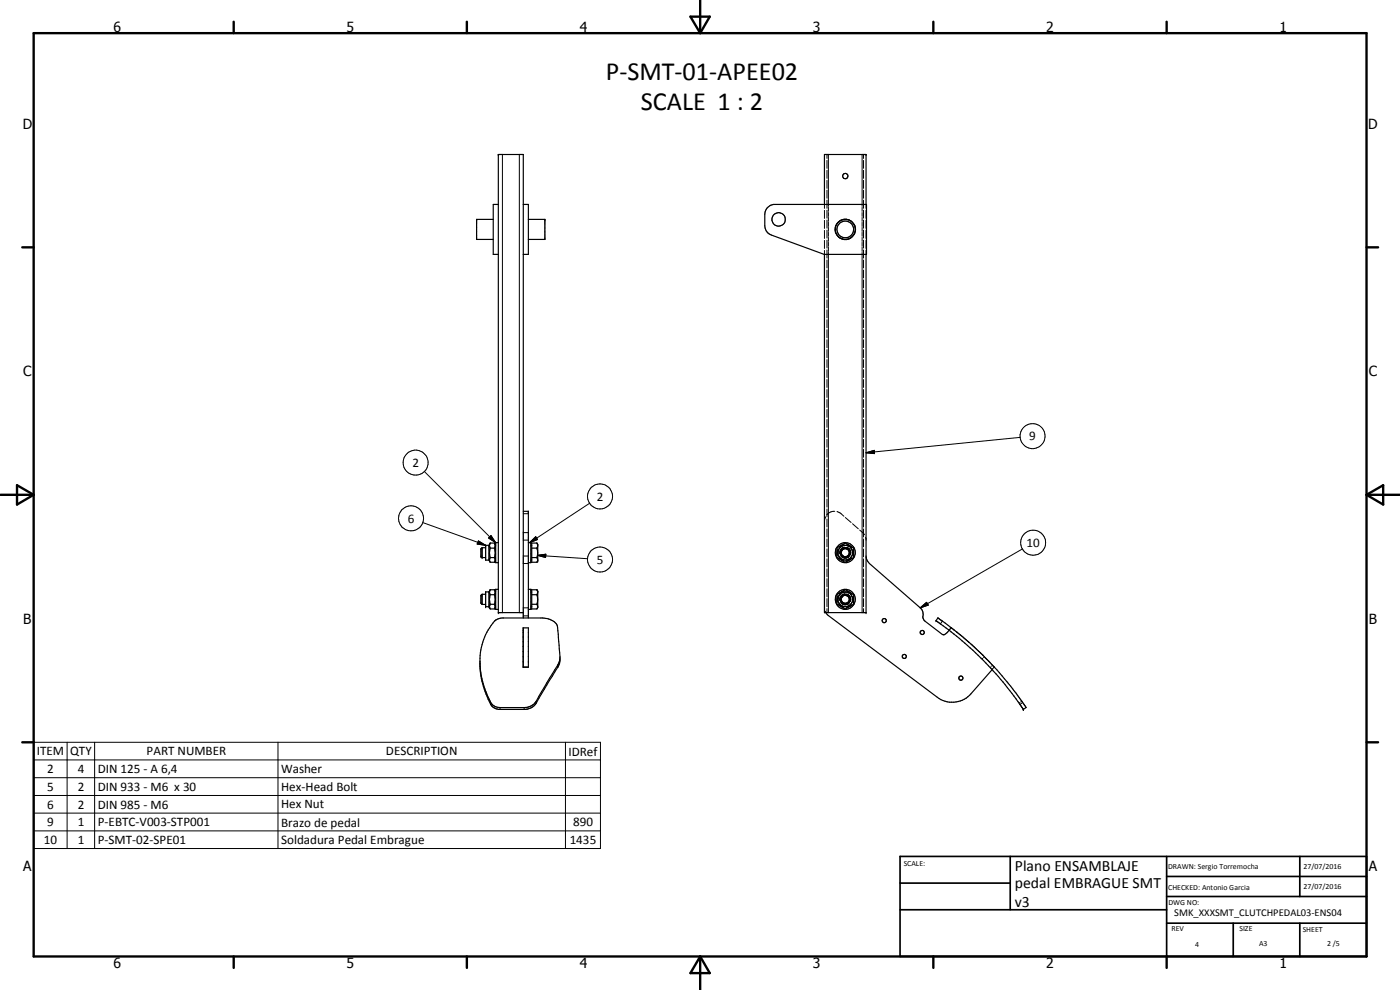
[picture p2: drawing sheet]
<svg xmlns="http://www.w3.org/2000/svg" width="420mm" height="297mm" viewBox="0 0 420 297" stroke-linecap="round" stroke-linejoin="round" font-family="sans-serif">
<g fill="none" stroke="#000" stroke-width=".35">
<path d="M148 65.8h-5v6h5M149.6 61.3h-1.6v15h1.6M157 61.3h1.6v15h-1.6M158.6 65.8h4.9v6h-4.9M230.2 62.5l.8-.8 1.1-.4h27.9v15h-12.7l-15.8-5.8a3 3 0 0 1-2-2.8l.1-3.8zM247.4 61.3v-14.9h12.5v14.9M247.4 76.3v107.5h12.5v-107.5M251.1 70.4l.9 1M251.2 70.4l.8 .9M252 71.4l1.6 .5M252 71.3l1.6 .5M253.6 65.8a3.1 3.1 0 0 0-2.5 4.6"/>
<path d="M254.4 65.9a2.99 2.99 0 0 1 2.3 2.5 2.99 2.99 0 0 1-1.5 3.1M254.4 65.9a3 3 0 0 0-3.1 1.2 3 3 0 0 0-.1 3.3M254.8 66a2.99 2.99 0 0 1 1.9 2.6 2.99 2.99 0 0 1-1.5 2.8M255.2 71.5l-1.6 .4M255.2 71.4l-1.6 .4M157 153.4h1.6v32M144.7 164.3v3M144.7 178.3v3.1M144.7 164.3l-.4 .3v2.4l.4 .3M144.7 178.3l-.4 .3v2.4l.4 .4M144.7 167.3h1M144.7 164.3h1"/>
<path d="M144.7 178.3h1M146.8 163.6h-1.1v4.5h1.1M146.8 177.6h-1.1v4.4h1.1M146.8 163.6v4.5M146.8 177.6v4.4M146.8 168.1l.3 .6M147.1 177h1.3l.3 .6M147.1 163l-.3 .6M147.1 177l-.3 .6M147.1 164.5h1.3M147.1 167.3h1.3M147.1 162.9h1.3"/>
<path d="M147.1 178.4h1.3M147.1 167.3a1.09 1.09 0 0 0 0 1.4M147.1 164.5a4.1 4.1 0 0 0 0 2.8M147.1 162.9l-.2 .8 .2 .8M147.1 162.9v.1M147.1 178.4l-.2 1.5 .2 1.4M147.1 177l-.2 .7 .2 .7M148.4 167.3a1.09 1.09 0 0 1 0 1.4h-1.3M148.4 162.9l.3 .7M148.4 162.9l.2 .8-.2 .8M148.4 164.5a4.1 4.1 0 0 1 0 2.8M148.4 177l.2 .7-.2 .7"/>
<path d="M148.4 178.4l.2 1.5-.2 1.4M148.7 168.1l-.3 .6M149.6 162.8h-.9v6h.9M149.6 176.8h-.9v6h.9M158.6 162.8h.7v6h-.7M158.6 176.8h.7v6h-.7M159.3 168h.3M159.3 163.7h.3M159.3 177.7h.3M159.6 164.5h1.5M159.6 167.3h1.5M159.6 178.4h1.5"/>
<path d="M161.1 162.9a1.27 1.27 0 0 1 0 1.6M161.1 164.5a4.1 4.1 0 0 1 0 2.8M161.1 162.9h-1.5v5.8h1.5a1.09 1.09 0 0 0 0-1.4M161.1 177a1.21 1.21 0 0 1 0 1.4M161.1 178.4a4.2 4.2 0 0 1 0 2.9M161.1 162.9l.3 .4v5l-.2 .4M251.2 164.3l1.9-1a.79 .79 0 0 1 1.3 0l1.8 1.2v2a.8 .8 0 0 1-.7 1.2l-1.2 .7a1.43 1.43 0 0 1-1.9-.5l-1.2-.7zM251.2 178.4l2.5-1.4 2.5 1.4v2.2a.8 .8 0 0 1-.7 1.1l-1.9 1-2.4-1.5zM259.9 166.8l.3 1.3 .7 1 15.3 13.3a2.87 2.87 0 0 1 .8 2.9l.5 1 5.3 4.1 .5 .1 .5-.3 1-1.1M144.7 181.4h1M146.8 182l.3 .7M147.1 181.3h1.3"/>
<path d="M147.1 181.3l-.2 .7 .2 .7M148.4 181.3l.2 .7-.2 .7h-1.3M148.4 186.4l.9-.6 1.4-.4h12.1a4.6 4.6 0 0 1 4.5 2.5l.5 6.8a7.6 7.6 0 0 1-.3 5.5l-6.6 10.7a4 4 0 0 1-3.1 2h-8.2l-1.3-.5a5.3 5.3 0 0 1-2.1-3.4 21.9 21.9 0 0 1 .8-20.7zM148.7 182l-.3 .7M157 188.4h1.6v11.8h-1.6zM157 189.1h.1M157 183.8h-7.4v-137.4h7.4v139M159.3 182h.3M159.6 181.3h1.5M161.1 181.3a1.09 1.09 0 0 1 0 1.4h-1.5v-5.7h1.6l.2 .3v5l-.2 .4M168.1 197.4l-.6 1.9-7.2 11.9-1 .7-1.2 .4h-8a3.8 3.8 0 0 1-3.6-3.1l-.8-2.1a26.6 26.6 0 0 1-1.7-7.9M247.9 183.8l.7 .9 32.7 24.5a7.5 7.5 0 0 0 10.1-1l6.4-7.3"/>
<path d="M281.5 185.4a100.6 100.6 0 0 1 23.6 22.8l2.8 4.1-.8 .6-.4-.6a96.6 96.6 0 0 0-9.3-11.7l-5.4-5.5-2.5-2.1-4.8-4-3.7-2.7z"/>
<circle cx="253.7" cy="52.8" r=".79"/>
<circle cx="233.7" cy="65.8" r="2.02"/>
<circle cx="253.7" cy="68.8" r="2.51"/>
<circle cx="253.7" cy="165.8" r="2.22"/>
<circle cx="253.7" cy="179.8" r="1.19"/>
<circle cx="253.7" cy="179.8" r="3"/>
<circle cx="253.7" cy="165.8" r="3"/>
<circle cx="253.7" cy="165.8" r="1.21"/>
<circle cx="253.7" cy="179.9" r="1.51"/>
<circle cx="253.7" cy="179.9" r="2.22"/>
<circle cx="253.7" cy="165.8" r="1.51"/>
<circle cx="265.4" cy="186.2" r=".62"/>
<circle cx="271.4" cy="197" r=".61"/>
<circle cx="276.8" cy="189.8" r=".61"/>
<circle cx="288.4" cy="203.5" r=".62"/>
</g>
<g fill="#000">
<circle cx="149.6" cy="46.4" r=".18"/>
<circle cx="259.9" cy="46.4" r=".18"/>
<circle cx="143" cy="65.8" r=".18"/>
<circle cx="163.5" cy="65.8" r=".18"/>
<circle cx="158.6" cy="153.4" r=".18"/>
<circle cx="144.3" cy="167" r=".18"/>
<circle cx="144.7" cy="167.3" r=".18"/>
<circle cx="144.7" cy="164.3" r=".18"/>
<circle cx="145.7" cy="163.6" r=".18"/>
<circle cx="146.8" cy="163.6" r=".18"/>
<circle cx="148.7" cy="176.8" r=".18"/>
<circle cx="159.3" cy="176.8" r=".18"/>
<circle cx="161.4" cy="177.3" r=".18"/>
<circle cx="161.4" cy="168.3" r=".18"/>
<circle cx="145.7" cy="182" r=".18"/>
<circle cx="146.8" cy="182" r=".18"/>
<circle cx="149.6" cy="183.8" r=".18"/>
<circle cx="259.9" cy="183.8" r=".18"/>
<circle cx="280.9" cy="186.2" r=".18"/>
<circle cx="307.1" cy="212.9" r=".18"/>
</g>
<g fill="none" stroke="#000" stroke-width=".3">
<path d="M150.8 46.4v137.4M155.9 46.4v137.4M248.2 46.4v1.1M248.2 48.1v2.4M248.2 51.1v2.4M248.2 54.1v2.4M248.2 57.1v2.4M248.6 46.4v15.5M258.7 46.4v15.5M259.2 46.4v1.1M259.2 48.1v2.4M259.2 51.1v2.4"/>
<path d="M259.2 54.1v2.4M259.2 57.1v2.4M247.4 61.3v1.2M247.4 63.1v2.4M247.4 66.1v2.4M247.4 69.1v2.4M247.4 72.1v2.4M247.4 75.1v1.2M248.2 60.1v2.4M248.2 63.1v2.3M248.2 66v2.5M248.2 69v2.4"/>
<path d="M248.2 72.1v2.3M248.2 75v2.4M248.2 78v2.4M248.6 62.2v1.2M248.6 63.8v1.1M248.6 65.2v1.2M248.6 66.7v1.2M248.6 68.2v1.2M248.6 69.7v1.2M248.6 71.2v1.2M248.6 72.7v1.2M248.6 74.2v1.2"/>
<path d="M248.6 75.7v108.1M258.7 62.2v1.2M258.7 63.8v1.1M258.7 65.2v1.2M258.7 66.7v1.2M258.7 68.2v1.2M258.7 69.7v1.2M258.7 71.2v1.2M258.7 72.7v1.2M258.7 74.2v1.2M258.7 75.7v108.1M259.2 60.1v2.4"/>
<path d="M259.2 63.1v2.3M259.2 66v2.5M259.2 69v2.4M259.2 72.1v2.3M259.2 75v2.4M259.2 78v2.4M259.9 61.3v1.2M259.9 63.1v2.4M259.9 66.1v2.4M259.9 69.1v2.4M259.9 72.1v2.4M259.9 75.1v1.2"/>
<path d="M248.2 81v2.4M248.2 84v2.4M248.2 87v2.4M248.2 90v2.4M248.2 93v2.4M248.2 95.9v2.4M248.2 98.9v2.4M259.2 81v2.4M259.2 84v2.4M259.2 87v2.4M259.2 90v2.4M259.2 93v2.4"/>
<path d="M259.2 95.9v2.4M259.2 98.9v2.4M248.2 101.9v2.4M248.2 104.9v2.4M248.2 107.9v2.4M248.2 110.9v2.4M248.2 113.9v2.3M248.2 116.9v2.4M248.2 119.9v2.4M259.2 101.9v2.4M259.2 104.9v2.4M259.2 107.9v2.4"/>
<path d="M259.2 110.9v2.4M259.2 113.9v2.3M259.2 116.9v2.4M259.2 119.9v2.4M248.2 122.9v2.3M248.2 125.9v2.3M248.2 128.8v2.4M248.2 131.8v2.4M248.2 134.8v2.4M248.2 137.8v2.4M259.2 122.9v2.3M259.2 125.9v2.3"/>
<path d="M259.2 128.8v2.4M259.2 131.8v2.4M259.2 134.8v2.4M259.2 137.8v2.4M259.9 135.8l2.5-.7 .1 1zM306.1 131.2l-46.2 4.6M126.9 156.8l18.8 6.8M127.4 141.5l21.3 21.3M157 159.8h1.6M157 154.1h1.6M176.9 151l-17.9 11.8M247.7 155.1l-.3 1.3"/>
<path d="M248.2 140.8v2.4M248.2 143.8v2.4M248.2 146.8v2.3M248.2 149.7v2.4M248.2 152.7v2.4M248.2 155.7v2.4M248.2 158.7v2.4M250.5 153.4l-1.1 .2-1.3 .9M251.2 153.5l.9 .4 1.2 1M253.7 155.3l1.7 1.5M255.9 157.1l1.7 1.6M258 159l1.4 1.4"/>
<path d="M259.2 140.8v2.4M259.2 143.8v2.4M259.2 146.8v2.3M259.2 149.7v2.4M259.2 152.7v2.4M259.2 155.7v2.4M259.2 158.7v2.4M143.6 162.3l2.1 1.3-2.5-.4zM147.4 160.7l1.3 2.1-2.1-1.4zM157 169.1h1.6M157 166.8h1.6M157 162.1h1.6"/>
<path d="M159 162.8l1.8-1.8 .5 .9zM161.3 166.6l2.5-.3-.1 1zM161.3 166.6l15 1M248.2 161.7v2.4M248.2 164.7v2.4M248.2 167.7v2.4M248.2 170.7v2.4M248.2 173.7v2.4M248.2 176.7v2.4M248.2 179.6v2.4M251.4 164.9l-.1 1.7M251.4 178.9l-.1 1.7"/>
<path d="M251.7 166.7l.6 .8 1.1 .5M251.7 167.4l1.5 .9M252.3 164.2a1.99 1.99 0 0 0-.8 2M252.3 178.2l-.7 1-.1 1M252.3 165.4a1.56 1.56 0 0 0 1 1.9M252.3 179.3a1.53 1.53 0 0 0 1 2M252.3 166.8a1.57 1.57 0 0 0 2.5 .1M252.4 165.4h.1M252.4 179.4h.1M252.4 165.4a1.42 1.42 0 0 0 1 1.8M252.4 179.4a1.33 1.33 0 0 0 1 1.7M252.5 167a1.59 1.59 0 0 0 2.3 0"/>
<path d="M252.6 164.8a1.49 1.49 0 0 1 2.2 0M252.6 178.8a1.41 1.41 0 0 1 2.2 .1M252.7 163.9h.1M252.7 164.9h.1M252.7 178.9h.1M252.7 163.9l1-.2 1.1 .3M252.7 164.9l1-.4 1 .4M252.7 177.9a2.36 2.36 0 0 1 2.1 0M252.7 177.9h.1M252.7 178.9l.4-.3 .9-.1 .7 .4M252.8 166.6a1.23 1.23 0 0 0 1.8 .1M253.3 163.4l-.8 .2-.7 .6"/>
<path d="M253.3 177.3l-1.5 .9M253.4 164.2a1.72 1.72 0 0 0-1.4 2M253.4 178.3a1.55 1.55 0 0 0-1.2 2M253.4 164.6a1.17 1.17 0 0 0-.9 1.6M253.4 178.6l-.7 .5-.2 1M253.5 164.2a1.64 1.64 0 0 0-1.3 2.1M253.5 178.2a1.69 1.69 0 0 0-1.5 1.9M253.9 164.6l.8 .5 .2 .6-.1 .5M253.9 178.6a1.18 1.18 0 0 1 .9 1.6M254 164.3a1.59 1.59 0 0 1 1.2 2.2M254 178.3l.8 .4M254.2 178.3a1.54 1.54 0 0 1 1 2.2"/>
<path d="M254.2 163.4l.5 .1 .9 .8M254.2 177.4l.8 .3 .6 .6M254.2 164.3l.4 .2M254.7 164.9h.1M254.7 178.9h.1M254.7 164.6l.5 .8v1M254.9 178.8l.3 .5v1M255 165.4h.1M255 179.5h.1M255 165.4a1.36 1.36 0 0 1-1.1 1.8M255 179.5a1.34 1.34 0 0 1-1.1 1.6M255.1 165.4a1.47 1.47 0 0 1-1.2 1.9"/>
<path d="M255.1 179.4l.1 .2a1.46 1.46 0 0 1-1.3 1.7M255.2 164.3l.6 1.1v.9M255.2 178.3l.6 1v1M255.6 167.5l-.7 .5-.8 .3M255.6 166.8l-.9 1-.8 .2M256.1 165l.1 .9-.2 .9M256.1 179l.1 .9-.2 .8M259.2 161.7v2.4M259.2 164.7v2.4M259.2 167.7v2.4M259.2 170.7v2.4M259.2 173.7v2.4"/>
<path d="M259.2 176.7v2.4M259.2 179.6v2.4M259.8 161.2l.1 .9M306.8 164.7l-30.6 17.7M157 182.4h1.6M157 184.8h1.6M167.3 199.6v.7M247.4 182.3l.1 .5M247.6 183.3l.3 .5M248.2 182.6v1.2M251.7 180.7l.6 .8 1.1 .5M251.7 181.4l.7 .6 .8 .3"/>
<path d="M252.3 180.8a1.7 1.7 0 0 0 2.5 .3M252.4 180.9l.8 .5h.9M252.5 180.1v.1M252.8 180.6l.8 .5 1-.4M254.8 181l-.6 .3M254.8 180.9v.1M255.6 181.5l-.7 .5-.8 .3M255.6 180.8l-.9 1-.8 .2M259.2 182.6v1.2M276.2 182.4l1.9-1.7 .5 .9zM282.8 186.4l-.6 .8M284.9 188.8l-.2 .2"/>
<path d="M285.1 188.8l-.3 .3M285.1 188.9l-.2 .2M285.3 188.6l.2-.3 .9 .8M285.3 188.2l-.2 .3M285.5 188.4l-.2 .2M286.9 189.4l1.8 1.5M289.1 191.3l1.8 1.5M291.4 193.2l1.7 1.6M293.5 195.2l1.7 1.6M294.9 197.5l-.2 .2M295.4 197l-.2 .3M295.6 197.2l1.6 1.7"/>
<path d="M297.6 199.3l.8 .9-.2 .2M297.9 199.6l-.3 .3M147.3 210.8v.6M150.1 212.3v.6M157.3 212.3v.6M160.9 210.4v.5M297.4 200.1l-.2 .2M297.7 200.8l.3-.1-.2 .2M306.1 210.8l-.3 .1M306.7 210.4l-.3 .2M306.9 210.8l-.8 .6M10.1 222.7h170.1v31.9h-170.1z"/>
<path d="M10.1 228h170.1M10.1 233.3h170.1M10.1 238.7h170.1M20.1 222.7v31.9M28.4 222.7v31.9M83.4 222.7v31.9M169.7 222.7v31.9M10.1 244h170.1M10.1 249.3h170.1"/>
<circle cx="124.7" cy="138.8" r="3.7"/>
<circle cx="309.9" cy="130.9" r="3.7"/>
<circle cx="123.3" cy="155.5" r="3.8"/>
<circle cx="180.1" cy="149" r="3.8"/>
<circle cx="180.1" cy="167.9" r="3.8"/>
<circle cx="310.1" cy="162.8" r="3.8"/>
</g>
<g fill="none" stroke="#000" stroke-width=".71">
<path d="M10.1 9.9h400v277.1h-400zM70.1 6.5v3.4M140.1 6.5v3.4M207.2 5h5.8l-2.9 4.9zM210.1 0v9.9M280.1 6.5v3.4M350.1 6.5v3.4M6.7 74.2h3.4M410.1 74.2h3.5M.1 148.5h10M5.1 145.6l5 2.9-5 2.9zM410.1 148.5h10"/>
<path d="M410.1 148.5l5-2.9v5.8zM6.7 222.7h3.4M410.1 222.7h3.5M70.1 287v3.4M140.1 287v3.4M210.1 287v10M210.1 287l2.9 5h-5.8zM280.1 287v3.4M350.1 287v3.4"/>
</g>
<path d="M270.1 257h140v30h-140zM303.2 257v16M350.1 257v30M390.1 257v12M270.1 265h33.1M270.1 273h80M350.1 277h60M350.1 269h60M350.1 263h60M370.1 277v10M390.1 277v10" fill="none" stroke="#000" stroke-width=".51"/>
<path d="M259.9 135.8l2.5-.7 .1 1zM143.6 162.3l2.1 1.3-2.5-.4zM147.4 160.7l1.3 2.1-2.1-1.4zM159 162.8l1.8-1.8 .5 .9zM161.3 166.6l2.5-.3-.1 1zM276.2 182.4l1.9-1.7 .5 .9z" fill="#000"/>
<g font-size="7.9">
<text x="181.8" y="24.1">P-SMT-01-APEE02</text>
<text x="192.3" y="33.1">SCALE 1 : 2</text>
</g>
<g font-size="4.7">
<text x="304.6" y="261.2">Plano ENSAMBLAJE</text>
<text x="304.6" y="266.6">pedal EMBRAGUE SMT</text>
<text x="304.6" y="272">v3</text>
</g>
<g font-size="4.2">
<text x="34" y="9.6">6</text>
<text x="104" y="9.6">5</text>
<text x="174" y="9.6">4</text>
<text x="244" y="9.6">3</text>
<text x="314" y="9.6">2</text>
<text x="384" y="9.6">1</text>
<text x="6.8" y="38.7">D</text>
<text x="410.6" y="38.7">D</text>
<text x="7" y="112.9">C</text>
<text x="410.8" y="112.9">C</text>
<text x="7" y="187.1">B</text>
<text x="410.8" y="187.1">B</text>
<text x="7" y="261.4">A</text>
<text x="410.8" y="261.4">A</text>
<text x="34" y="290.4">6</text>
<text x="104" y="290.4">5</text>
<text x="174" y="290.4">4</text>
<text x="244" y="290.4">3</text>
<text x="314" y="290.4">2</text>
<text x="384" y="290.4">1</text>
</g>
<g font-size="3.9">
<text x="308.9" y="132.2">9</text>
<text x="123.8" y="140.1">2</text>
<text x="179.1" y="150.2">2</text>
<text x="122.4" y="156.8">6</text>
<text x="308.1" y="164.1">10</text>
<text x="179.1" y="169.2">5</text>
<text x="11" y="226.6">ITEM</text>
<text x="21.1" y="226.7">QTY</text>
<text x="44" y="226.6">PART NUMBER</text>
<text x="115.8" y="226.7">DESCRIPTION</text>
<text x="170.6" y="226.7">IDRef</text>
<text x="14.2" y="231.9">2</text>
<text x="23.3" y="231.9">4</text>
<text x="29.3" y="231.9">DIN 125 - A 6,4</text>
<text x="84.4" y="232">Washer</text>
<text x="14.2" y="237.3">5</text>
<text x="23.3" y="237.3">2</text>
<text x="29.3" y="237.3">DIN 933 - M6 x 30</text>
<text x="84.4" y="237.4">Hex-Head Bolt</text>
<text x="14.2" y="242.6">6</text>
<text x="23.3" y="242.6">2</text>
<text x="29.3" y="242.6">DIN 985 - M6</text>
<text x="84.4" y="242.6">Hex Nut</text>
<text x="14.2" y="247.9">9</text>
<text x="23.3" y="247.9">1</text>
<text x="29.3" y="247.9">P-EBTC-V003-STP001</text>
<text x="84.4" y="248">Brazo de pedal</text>
<text x="172" y="247.9">890</text>
<text x="13.2" y="253.2">10</text>
<text x="23.3" y="253.2">1</text>
<text x="29.3" y="253.2">P-SMT-02-SPE01</text>
<text x="84.4" y="253.3">Soldadura Pedal Embrague</text>
<text x="171" y="253.2">1435</text>
</g>
<text font-size="3.1" x="352.4" y="275">SMK_XXXSMT_CLUTCHPEDAL03-ENS04</text>
<g font-size="2.4">
<text x="271.2" y="259.7">SCALE:</text>
<text x="350.6" y="260.8">DRAWN: Sergio Torremocha</text>
<text x="391.2" y="260.6">27/07/2016</text>
<text x="350.6" y="267">CHECKED: Antonio Garcia</text>
<text x="391.2" y="266.7">27/07/2016</text>
<text x="350.6" y="271.4">DWG NO:</text>
<text x="351.6" y="279.3">REV</text>
<text x="372" y="279.4">SIZE</text>
<text x="391" y="279.6">SHEET</text>
<text x="358.7" y="284.1">4</text>
<text x="377.9" y="283.8">A3</text>
<text x="398.3" y="283.8">2 /5</text>
</g>
</svg>
